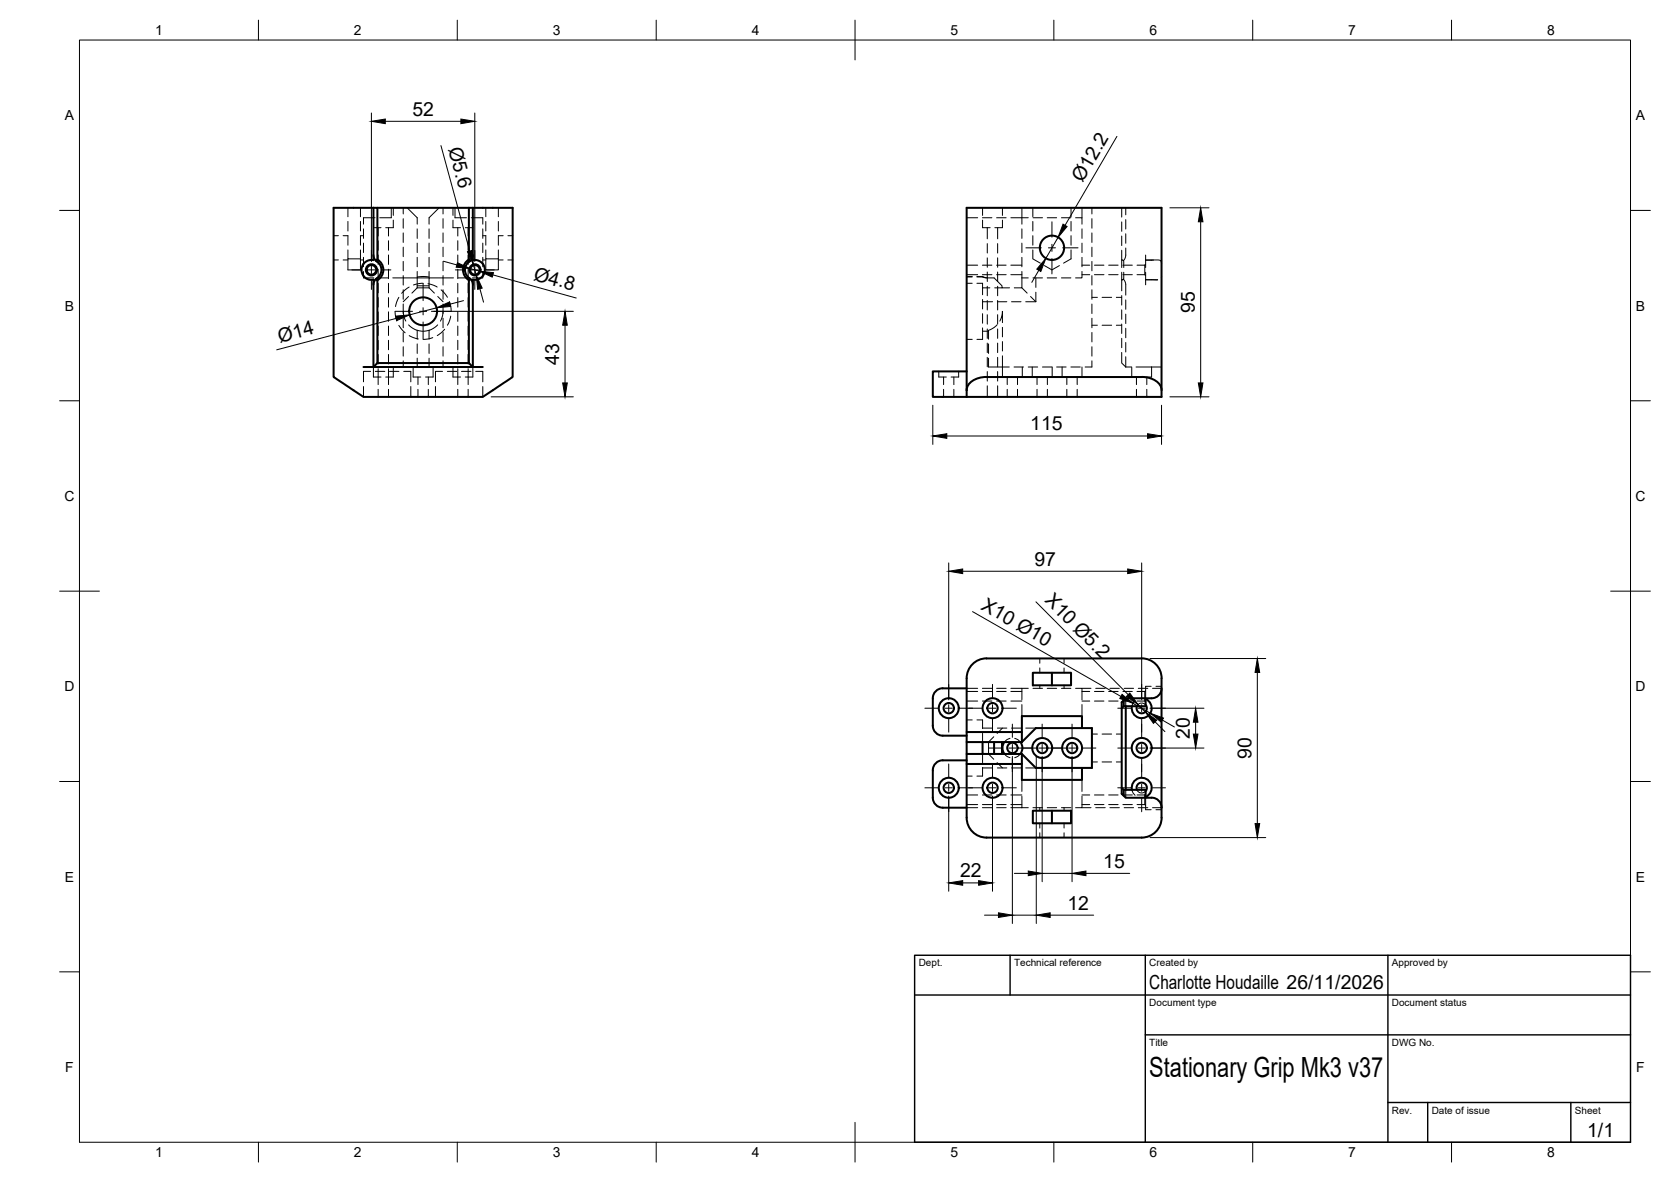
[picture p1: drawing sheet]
<svg xmlns="http://www.w3.org/2000/svg" width="420mm" height="297mm" viewBox="0 0 420 297" stroke-linecap="round" stroke-linejoin="round" font-family="sans-serif">
<!-- layer: Hidden -->
<g fill="none" stroke="#000" stroke-width=".25">
<path d="M83.9 59.2h1.2M86.3 59.2h1.2v2.4M87.5 52.2v2.3M87.5 55.7v2.3M90.6 52.2v2.3M90.6 55.7v2.3M91.4 57.5v2.4M91.4 59.2h-.8v2.4M93.9 57.2h1.9M94.3 54.7h-2.9v1.6M95.1 57.2v2.1M97.7 57.2v2.1"/>
<path d="M98.4 52.2v2.5h-2.9M98.9 55.3v1.9h-1.9M98.9 52.2v1.9M101.4 52.2v1.6M101.4 55v2.3M101.4 58.5v2.4M102.4 52.2l2.5 2.5v1.6M104.9 57.5v2.4M107.9 57.5v2.4M110.4 52.2l-2.5 2.5v1.6M111.4 52.2v1.6M111.4 55v2.3"/>
<path d="M111.4 58.5v2.4M113.9 55.3v1.9h1.9M113.9 52.2v1.9M114.4 52.2v2.5h2.9M115.1 57.2v2.1M117 57.2h1.9M117.7 57.2v2.1M118.5 54.7h2.9v1.6M121.4 57.5v2.4M121.4 59.2h.8v2.4M122.2 52.2v2.3M122.2 55.7v2.3"/>
<path d="M125.3 52.2v2.3M125.3 55.7v2.3M126.5 59.2h-1.2v2.4M127.7 59.2h1.2M243.1 54.7h2.7M247 54.7h2.4M247.1 55.3v1.9h1.9M247.1 52.2v1.9M248.2 57.2v2.8M250.6 54.7h2.4M250.8 57.2v2.8M252.1 55.3v1.9h-2"/>
<path d="M252.1 52.2v1.9M254.2 54.7h4.4M256.9 52.2v4.1M256.9 57.5v2.4M259.7 52.2v2.3M259.7 55.7v2.3M259.7 59.2v2.4M259.7 54.7h2.4M263.3 54.7h2.4M266.9 54.7h2.4M269.3 52.2v2.3M269.3 55.7v2.3"/>
<path d="M269.3 59.2v2.4M270.4 54.7h1.7v1.6M272.1 52.2v2.5M272.1 57.5v2.4M274.6 52.2v1.6M274.6 55v2.3M274.6 58.5v2.4M282 52.2v2.4M282 55.8v2.3M282 59.3v2.4M283.1 52.2v1.8M283.1 55.2v2.4"/>
<path d="M283.1 58.7v2.4M83.9 65.3h1.2M86.3 65.3h1.2M87.5 62.8v2.3h3.1M90.6 62.8v5h-3.1v-2.7M90.6 65.3h.8M91.4 68.2v1.6h2.6M91.4 61.1v2.4M91.4 64.7v2.3M95.1 60.5v2.4M95.1 64.1v2.3M95.1 67.7v2.3"/>
<path d="M95.1 71.2v2.4M95.1 74.8v2.4M95.1 78.4v2.4M95.2 69.8h2.4M97.7 60.5v2.4M97.7 64.1v2.3M97.7 67.7v2.3M97.7 71.2v2.4M97.7 74.8v2.4M97.7 78.4v2.4M98.8 69.8h6.1v2.5M99.3 78.2l.5 2.5"/>
<path d="M100.3 74.7l-.8 2.3M101.4 78.2l.1 1.1 .5 1.4M101.4 62.1v2.4M101.4 65.7v2.4M101.4 69.3v2.3M101.4 72.8v2.4M101.4 76.4v2.4M101.4 80v2.4M102.7 74.5l-1.3 1.3M102.9 72.1l-1.9 1.6M104.9 69.6l1.5-.1 1.5 .1M104.9 68.2v1.6h3v-1.6"/>
<path d="M104.9 72.3h3M104.9 61.1v2.4M104.9 64.7v2.3M104.9 72.3l-1.3 1.4M104.9 71.8h3M106.4 71.2l-2.4 .4M107.6 71.3l2.3 .8M107.9 72.3l1.3 1.4M107.9 61.1v2.4M107.9 64.7v2.3M110.1 74.5l1.3 1.3M110.9 72.8l1.6 1.9"/>
<path d="M111.4 78.2l-.1 1.1-.6 1.4M111.4 62.1v2.4M111.4 65.7v2.4M111.4 69.3v2.3M111.4 72.8v2.4M111.4 76.4v2.4M111.4 80v2.4M113 75.8l.5 2.4M113.3 79.4l-.8 2.3M114 69.8h-6.1v2.5M115.1 60.5v2.4M115.1 64.1v2.3"/>
<path d="M115.1 67.7v2.3M115.1 71.2v2.4M115.1 74.8v2.4M115.1 78.4v2.4M115.2 69.8h2.4M117.7 60.5v2.4M117.7 64.1v2.3M117.7 67.7v2.3M117.7 71.2v2.4M117.7 74.8v2.4M117.7 78.4v2.4M121.4 68.2v1.6h-2.6"/>
<path d="M121.4 65.3h.8M121.4 61.1v2.4M121.4 64.7v2.3M122.2 62.8v2.3h3.1v-2.3M122.2 65.1v2.7h3.1v-2.7M125.3 65.3h1.2M127.7 65.3h1.2M243.1 69.6h1.4M243.1 69h2.7M243.1 66.6h2.7M243.1 69.5h1.4M243.1 71.2h1.4"/>
<path d="M245.6 71.2h1.5v2.9M245.6 69.6h1.5M245.6 69.5h1.5M247 69h2.4M247 66.6h2.4M247.1 69.5l.1 .2 .8 .1h2l1.9 2v.5h2M247.1 75.3v2.3M247.1 78.8v2.4M247.1 69.5l1.2 .3M247.1 75.8h2.5M247.1 72.3h1.8M248.2 61.2v2.4"/>
<path d="M248.2 64.8v2.4M248.2 68.4v2.3M248.2 71.9v2.4M248.2 75.5v2.4M248.2 79.1v2.4M250.1 72.3h1.8M250.6 69h2.4M250.6 66.6h2.4M250.8 75.8h2.4M250.8 61.2v2.4M250.8 64.8v2.4M250.8 68.4v2.3"/>
<path d="M250.8 71.9v2.4M250.8 75.5v2.4M250.8 79.1v2.4M254.2 69h2.7M254.2 66.6h2.7M254.3 75.8h2.4M256.9 69.8v2.5h-1.9M256.9 72.3l1.4 1.4M256.9 61.1v2.4M256.9 64.7v2.3M256.9 68.2v1.6M256.9 69.8h1.7"/>
<path d="M257.9 75.8h2.6M259.1 74.5l1.4 1.3M259.7 62.8v2.3l1.9 1M259.7 69.8h2.4M260.5 69.8v2.4M260.5 73.4v2.4M262.6 66.7l1.9 1.1 1.9-1.1M263.3 69.8h2.4M266.9 69.8h2.4M269.3 62.8v2.3l-1.9 1M272.1 68.2v1.6h-1.7M272.1 61.1v2.4"/>
<path d="M272.1 64.7v2.3M272.1 69h1.9M272.1 66.6h1.9M274.6 62.1v2.4M274.6 65.7v2.4M274.6 69.3v2.3M274.6 72.8v2.4M274.6 76.4v2.4M274.6 80v2.4M274.6 74.7h1.3M275.2 69h2.4M275.2 66.6h2.4"/>
<path d="M277.1 74.7h2.4M278.8 69h2.3M278.8 66.6h2.3M280.7 74.7h1.3M282 68.4v2l.5-.2M282 67.2v-2l.6 .5v1.5M282 62.9v2.3M282 70.4v2.7M282 74.3v2.4M282 77.9v2.3M282.3 69h2.4M282.3 66.6h2.4"/>
<path d="M282.6 68.4a4 4 0 0 0 .4 2.9l.1 2.9M283.1 62.3l-.1 2.1-.5 1.1M283.1 75.4v2.3M283.1 78.9v2.4M285.9 69h1.9l.3 .2M285.9 66.6h1.9M287.8 66.6v2.4M288.1 68.4v1.9M288.1 65.3v1.9M288.1 70.3h3M288.1 64.1v1.2M288.1 70.3v1.3"/>
<path d="M288.1 66.4l-.3 .2M288.1 65.3h3M290 65.4h-1.9M291.2 65.3l.7 .3 .2 .7M292.1 69.3l-.1 .5M91.4 97.1v2.6M93.2 93.3h-1.8v2.7M93.9 92.2v2.5h1.9M94.4 93.3h2.4M95.1 81.9v2.4M95.1 85.5v2.4M95.1 89.1v2.4"/>
<path d="M95.1 92.7v4M95.1 97.8v1.9M97.7 81.9v2.4M97.7 85.5v2.4M97.7 89.1v2.4M97.7 92.7v4M97.7 97.8v1.9M97.9 93.3h2.4M98.9 92.2v2.5h-1.9M100.3 81.8l1.6 1.8M101.4 83.6v2.3M101.4 87.1v2.4"/>
<path d="M101.4 90.7v1.5M101.5 93.3h1.8v2.7M102.7 81.6l.8 .7 1.4 .7v2.2M102.9 84.3l2.3 .9M103.3 97.1v2.6M103.9 92.2v2.5h1.9M104.9 83l1.2 .2 1.8-.2M104.9 86.4v2.4M104.9 90v2.2M105.1 94.7v2M105.1 97.8v1.9M107.7 94.7v2"/>
<path d="M107.7 97.8v1.9M107.9 86.4v2.4M107.9 90v2.2M108.8 84.8l-2.4 .5M108.9 92.2v2.5h-1.9M109.5 97.1v2.6M110 81.6l-.7 .7-1.4 .7v2.2M111.3 93.3h-1.8v2.7M111.4 83.6v2.3M111.4 87.1v2.4M111.4 90.7v1.5M111.8 82.7l-1.9 1.6"/>
<path d="M112.5 93.3h2.4M113.9 92.2v2.5h1.9M115.1 81.9v2.4M115.1 85.5v2.4M115.1 89.1v2.4M115.1 92.7v4M115.1 97.8v1.9M116 93.3h2.4M117.7 81.9v2.4M117.7 85.5v2.4M117.7 89.1v2.4M117.7 92.7v4"/>
<path d="M117.7 97.8v1.9M118.9 92.2v2.5h-1.9M119.6 93.3h1.8v2.7M121.4 97.1v2.6M236.1 93.3v1.4h1.9M237.3 94.7v2M237.3 97.8v1.9M239.8 94.7v2M239.8 97.8v1.9M241 93.3v1.4h-1.9M243.1 85.3h1.4M247.1 82.4v2.9h-1.5"/>
<path d="M247.1 83.2h1.5M248.2 82.7v2.3M248.2 86.2v2.4M248.2 89.8v2.4M248.2 93.4v2.4M248.2 97v2.7M248.6 90v2.2h5.2M248.6 86.4v2.4M250.7 81.6l-.7 .7-1.4 .7v2.2M250.8 82.7v2.3M250.8 86.2v2.4M250.8 89.8v2.4"/>
<path d="M250.8 93.4v2.4M250.8 97v2.7M251.4 80.7l.5-1.4 .2-1.1v2.9M252.1 82.3v2.4M252.1 85.8v2.4M252.1 89.4v5.3M253.3 94.7v2M253.3 97.8v1.9M255 92.2h2.3M255.8 94.7v2M255.8 97.8v1.9M257 92.2v2.5"/>
<path d="M258.5 92.2h2.4M259.5 92.2v2.5M260.8 94.7v2M260.8 97.8v1.9M262.1 92.2h2.4M263.4 94.7v2M263.4 97.8v1.9M264.6 92.2v2.5M265.7 92.2h2.4M267.1 92.2v2.5M268.2 94.7v2M268.2 97.8v1.9"/>
<path d="M269.3 92.2h2.3M270.8 94.7v2M270.8 97.8v1.9M272.1 92.2v2.5M274.6 90.7v1.5h-1.8M274.6 83.6v2.3M274.6 87.1v2.4M274.6 81.7h1.3M277.1 81.7h2.4M280.7 81.7h1.3M282 88.6v2.6l1.1 1M282 81.4v2.4"/>
<path d="M282 85v2.4M283.1 82.5v2.4M283.1 86.1v2.4M283.1 89.6v2.6M283.1 92.2h1.4M284.6 92.2v2.5M285.6 92.2h4M285.7 94.7v2M285.7 97.8v1.9M288.4 94.7v2M288.4 97.8v1.9M289.6 92.2h2.5"/>
<path d="M289.6 92.2v2.5h-2.5M243.1 173h2.7M243.1 176.2h2.7M243.1 173.8h2.7M247 173h2.4M247 176.2h2.4M247 173.8h2.4M250.6 173h2.4M250.6 176.2h2.4M250.6 173.8h2.4M254.2 173h4.4M254.2 176.2h2.7"/>
<path d="M254.2 173.8h2.7M256.9 173v2.9M256.9 177.1v2.9M259.7 173h2.4M261.5 165.5v1.2M261.5 167.9v1.2M261.5 172.2v.8M263.3 173h2.4M266.9 173h2.4M267.5 165.5v1.2M267.5 167.9v1.2M267.5 172.2v.8"/>
<path d="M270.4 173h1.7v2.9M272.1 177.1v2.9M272.1 173h2.2M272.1 176.2h1.9M272.1 173.8h1.9M275.2 176.2h2.4M275.2 173.8h2.4M275.5 173h2.4M278.8 176.2h2.3M278.8 173.8h2.3M279.1 173h2.4M282.3 176.2h2.4"/>
<path d="M282.3 173.8h2.4M282.7 173h2.3M283.1 175.5v2M285.4 176.1l-.5 .5-.3 .9M285.9 176.2h1.9l.3 .2M285.9 173.8h1.9M286.2 173h2.4M286.5 175.6l.7-.1 .9 .2M287.8 173.8v2.4M288.1 177.2a1.31 1.31 0 0 0-2.2 .3M288.1 173.6l-.3 .2M289.5 172.5h-1.4v3"/>
<path d="M289.8 173h2.3M290.7 172.5h1.4M243.1 199.8h2.7M243.1 180.9h1.4M243.1 195h1.4M245.6 180.9h1.5v2.2M247 199.8h2.4M247.1 184.3v2.2M247.1 189.5v2.2M247.1 192.9v2.1h-1.5M247.1 183h2.5M247.1 193h2.5"/>
<path d="M249.9 185.2l-1.3 1.3v3l1.3 1.3M250.6 199.8h2.4M250.7 191.7l1.4 1.3M250.8 183h2.4M250.8 193h2.4M252.1 183l-1.4 1.3M252.6 189.5l.6 .6 .8 .3M254 185.6l-.8 .3-.6 .6M254.2 199.8h2.7M254.3 183h2.4M254.3 193h2.4M255.1 185.6l.8 .3 .7 .6"/>
<path d="M256.6 189.5l-.7 .6-.8 .3M256.9 196v2.9M257.9 183h2.6M257.9 193h2.6M272.1 196v2.9M272.1 199.8h1.9M274.6 191.5h1.3M274.6 184.5h1.3M275.2 199.8h2.4M277.1 191.5h2.4M277.1 184.5h2.4M278.8 199.8h2.3"/>
<path d="M280.7 191.5h1.3M280.7 184.5h1.3M282.3 199.8h2.4M283.1 198.5v2M284.6 198.5l.3 .8 .5 .6M285.9 198.5a1.29 1.29 0 0 0 2.2 .3M285.9 199.8h1.9M287.8 199.8v2.4M288.1 199.6l-.3 .2M243.1 203h2.7M243.1 202.2h2.7M247 203h2.4"/>
<path d="M247 202.2h2.4M250.6 203h2.4M250.6 202.2h2.4M254.2 203h4.4M254.2 202.2h2.7M256.9 200.1v2.9M259.7 203h2.4M261.5 203v.7M261.5 206.9v1.2M261.5 209.3v1.2M263.3 203h2.4M266.9 203h2.4"/>
<path d="M267.5 203v.7M267.5 206.9v1.2M267.5 209.3v1.2M272.1 200.1v2.9h-1.7M272.1 203h2.2M272.1 202.2h1.9M275.2 202.2h2.4M275.5 203h2.4M278.8 202.2h2.3M279.1 203h2.4M282.3 202.2h2.4M282.7 203h2.3"/>
<path d="M285.9 202.2h1.9l.3 .2M286.2 203h2.4M288.1 200.5v3h1.4M288.1 200.3l-.9 .2-.7-.1M289.8 203h2.3M290.7 203.5h1.4"/>
</g>
<!-- layer: Visible -->
<g fill="none" stroke="#000" stroke-width=".51">
<path d="M93.9 52.2h1v13M93.9 52.2v13.2h-1.1l-1 .5a2.51 2.51 0 0 0-.3 3.5l1.2 .8 1.2 .1v21.9l1-1v-20.8M93.9 52.2h-10v42.5l7.5 5h30l7.5-5v-42.5h-11v13M94.9 52.2h23M118.9 52.2v13.2l1.4 .1 1.1 .8M93.9 64.1l.1 .8 .5 .6a2.61 2.61 0 0 1 1.4 2.3 2.61 2.61 0 0 1-1.4 2.3l-.5 .7-.1 .8M94.5 70.2l.4 .2M94.9 65.2l-.4 .3M94.9 65.2a3 3 0 0 1 0 5.2M117.9 65.2l.4 .3M117.9 65.2a3 3 0 0 0 0 5.2M118 65.7a2.51 2.51 0 0 0 0 4.2"/>
<path d="M118 69.9l.8 .9 .1 .8M118.3 70.2l-.4 .2M118.9 64.1l-.3 1.1-.6 .6M121.4 69.3l-.9 .8-.8 .2h-.8v21.9l-1-1v-20.8M121.4 66.3a2.51 2.51 0 0 1 0 3M91.4 92.2h30M94.9 91.2h23M243.1 98.1a4.1 4.1 0 0 1 4.1-3.3l39.9-.1a4.8 4.8 0 0 1 4.9 2.8l.1 .6M243.1 93.3h-8.6v6.4h57.6v-47.5h-49v47.5M234.5 175.5v6.9a2.51 2.51 0 0 0 2.6 2.5h6M237 173h6.1M237.1 173a2.51 2.51 0 0 0-2.6 2.5"/>
<path d="M259.7 169.1h9.6v3.1h-9.6zM264.5 169.1v3.1M282.5 176.1l.1 1.4M283.1 177.5v21M288.1 175.5v2h-5.5l-.6 .5M288.1 177.1a1.3 1.3 0 0 1-.8 2.2 1.3 1.3 0 0 1-1.4-1.8M288.1 175.7a2.51 2.51 0 0 1 1.3 3.1 2.51 2.51 0 0 1-3 1.6 2.51 2.51 0 0 1-1.8-2.9M289.6 175.5h-6.5l-1.1 1v23l1.1 1h6.5M292.1 173a2.51 2.51 0 0 1-2.5 2.5M237 191.1h6.1M237.1 191.1a2.51 2.51 0 0 0-2.6 2.5v6.9a2.51 2.51 0 0 0 2.6 2.5h6M243.1 184v8"/>
<path d="M243.1 186.5h13.8M247.1 186.5v3M250 186.5v3M251.9 186.5v3M252.6 186.5a2.51 2.51 0 0 0 0 3M256.6 186.5a2.51 2.51 0 0 1 0 3M256.9 184h-13.8v-13.5a5 5 0 0 1 5-5l39-.1a5 5 0 0 1 5 5.1v32.5M256.9 186.5l3.6-3.5h14.1v10h-14.1l-3.6-3.5h-13.8M256.9 189.5v6.5h15.2v-3M256.9 192h-13.8v13.5a5 5 0 0 0 5 5h39a5 5 0 0 0 5-5v-2.5M272.1 183v-3h-15.2v6.5M282 198l.6 .5h5.5v2"/>
<path d="M282.6 198.5l-.1 1.4M284.6 198.5a2.51 2.51 0 0 1 1.8-2.9 2.51 2.51 0 0 1 3 1.5 2.51 2.51 0 0 1-1.3 3.2M285.9 198.5a1.3 1.3 0 0 1 1.4-1.8 1.3 1.3 0 0 1 .8 2.1M259.7 203.7h9.6v3.2h-9.6zM264.5 203.7v3.2M289.6 200.5a2.51 2.51 0 0 1 2.5 2.5"/>
<circle cx="93.4" cy="67.8" r="1.41"/>
<circle cx="93.4" cy="67.8" r="1.2"/>
<circle cx="106.4" cy="78.2" r="3.5"/>
<circle cx="119.4" cy="67.8" r="1.41"/>
<circle cx="119.4" cy="67.8" r="1.2"/>
<circle cx="264.5" cy="62.3" r="3.1"/>
<circle cx="238.6" cy="178" r="2.51"/>
<circle cx="238.6" cy="178" r="1.3"/>
<circle cx="249.6" cy="178" r="2.51"/>
<circle cx="249.6" cy="178" r="1.3"/>
<circle cx="238.6" cy="198" r="2.51"/>
<circle cx="238.6" cy="198" r="1.3"/>
<circle cx="249.6" cy="198" r="2.51"/>
<circle cx="249.6" cy="198" r="1.3"/>
<circle cx="254.6" cy="188" r="1.3"/>
<circle cx="262.1" cy="188" r="2.51"/>
<circle cx="262.1" cy="188" r="1.3"/>
<circle cx="269.6" cy="188" r="2.51"/>
<circle cx="269.6" cy="188" r="1.3"/>
<circle cx="287.1" cy="188" r="2.51"/>
<circle cx="287.1" cy="188" r="1.3"/>
</g>
<!-- layer: BORDER -->
<g fill="none" stroke="#000" stroke-width=".25">
<path d="M20 10.1h390v276.9h-390zM65 5.1v5M115 5.1v5M165 5.1v5M215 5.1v10M265 5.1v5M315 5.1v5M365 5.1v5M15 52.9h5M410 52.9h5M15 100.7h5M410 100.7h5"/>
<path d="M15 148.6h10M405 148.6h10M15 196.4h5M410 196.4h5M15 244.2h5M410 244.2h5M65 287v5M115 287v5M165 287v5M215 282.1v9.9M265 287v5M315 287v5"/>
<path d="M365 287v5"/>
</g>
<!-- layer: TITLEBLOCK -->
<path d="M230 240.1h180v46.9h-180zM230 250h180M254 240.1v9.9M288 240.1v46.9M349 240.1v46.9M288 260.1h122M349 277.1h61M359 277.1v9.9M395 277.1v9.9" fill="none" stroke="#000" stroke-width=".36"/>
<!-- layer: Smart Centers -->
<g fill="none" stroke="#000" stroke-width=".25">
<path d="M264.5 55.7v3.9M88.5 67.8h2.2M92.5 67.8h1.8M93.4 62.9v2.3M93.4 66.9v1.8M93.4 70.5v2.2M96.1 67.8h2.2M99.4 78.2h4.3M105.5 78.2h1.8M106.4 71.2v4.4M106.4 77.3v1.8M109.1 78.2h4.3"/>
<path d="M114.5 67.8h2.2M118.5 67.8h1.8M119.4 62.9v2.3M119.4 66.9v1.8M119.4 70.5v2.2M122.1 67.8h2.2M258 62.3h3.8M263.6 62.3h1.8M264.5 61.4v1.8M264.5 65v3.8M267.2 62.3h3.9M106.4 80.9v4.3"/>
<path d="M232.6 178h3.3M237.7 178h1.7M238.5 172v3.3M238.5 177.1v1.8M241.2 178h5.7M248.7 178h1.7M249.6 172v3.3M249.6 177.1v1.8M252.2 178h3.3M281.1 178h3.3M286.2 178h1.8M287.1 172v3.3"/>
<path d="M287.1 177.1v1.8M289.7 178h3.4M232.6 198h3.3M237.7 198h1.7M238.5 180.7v3.3M238.5 192v3.3M238.5 197.1v1.8M241.2 198h5.7M248.6 188h3.3M248.7 198h1.7M249.6 180.7v3.3M249.6 192v3.3"/>
<path d="M249.6 197.1v1.8M252.2 198h3.3M253.7 188h1.7M254.6 182v3.3M254.6 187.1v1.8M254.6 190.7v3.3M256.1 188h4.5M261.2 188h1.8M262 182v3.3M262 187.1v1.8M262 190.7v3.3M263.5 188h4.6"/>
<path d="M268.7 188h1.7M269.6 182v3.3M269.6 187.1v1.8M269.6 190.7v3.3M272.2 188h3.3M281.1 198h3.3M281.1 188h3.3M286.2 198h1.8M286.2 188h1.8M287.1 180.7v4.6M287.1 187.1v1.8M287.1 190.7v4.6"/>
<path d="M287.1 197.1v1.8M289.7 198h3.4M289.7 188h3.4M238.5 200.7v3.3M249.6 200.7v3.3M287.1 200.7v3.3"/>
</g>
<!-- layer: FD_Dimensions -->
<g fill="none" stroke="#000" stroke-width=".25">
<path d="M93.4 28.4v37.3M96.9 30.5h19M110.9 36.6l7.2 26.5M119.4 28.4v37.3M280.8 34.3l-13 22.3M266 59.7l-3 5.2M294.2 52.2h9.8M301.9 55.7v40.5M108.5 78.2h35.7M109.8 77.4l-6.8 1.7M111.5 65.6l3.4 1M116.5 75.6l-3.3 .8"/>
<path d="M118.2 67.5l2.3 .6M119 66.5l.8 2.7M120.7 72.6l.9 3.3M123.9 69.1l21 5.8M261.2 67.9l-1.8 3.1M99.6 80l-30 7.9M123.5 99.7h20.7M142.1 81.7v14.5M294.2 99.7h9.8M234.5 101.8v9.9M238.1 109.6h50.4M292.1 101.8v9.9"/>
<path d="M238.5 141.5v34.4M242.1 143.6h41.4M244.5 153.7l37.3 21.3M260.5 151.2l23.2 23.4M287.1 141.5v34.4M284.9 176.7l4.3 2.5M286.1 177.1l1.9 1.8M289.2 165.5h29.1M289.2 178h13.5M316.1 169v38M254.6 190.1v42M260.6 190.1v42"/>
<path d="M262 190.1v31.5M269.6 190.1v31.5M289.2 188h13.5M290.4 181.4l2.5 2.5M292.3 181l3 1.7M300.6 181.5v3M238.5 200.1v23.9M249.6 200.1v23.9M255.1 219.5h3.5M262 219.5h7.6M273 219.5h11.1M289.2 210.5h29.1"/>
<path d="M242.1 221.9h4M247.5 230h3.6M254.6 230h6M264.1 230h10.9"/>
</g>
<g fill="#000" stroke="#000" stroke-width=".25">
<path d="M93.4 30.5l3.5-.6v1.2zM115.9 29.9l3.5 .6-3.5 .6zM267.3 56.3l1 .6-2.3 2.8zM301.9 52.2l.6 3.5h-1.2zM99.5 79.4l3.5-.3-3.2 1.5zM109.8 77.4l3.2-1.5 .3 1.1zM115 66l3.2 1.5-3.5-.4zM117.5 63.3l1.2-.3 .3 3.5zM119.8 69.2l1.4 3.2-1.1 .3zM120.5 68.1l3.6 .4-.3 1.1zM263 64.9l-1.3 3.3-1-.6zM142.1 78.2l.5 3.5h-1.1z"/>
<path d="M141.5 96.2h1.1l-.5 3.5zM301.3 96.2h1.2l-.6 3.5zM234.5 109.6l3.6-.6v1.2zM288.5 109l3.6 .6-3.6 .6zM238.5 143.6l3.6-.6v1.2zM283.5 143l3.6 .6-3.6 .6zM282.1 174.5l2.8 2.2-3.3-1.2zM283.3 175l.8-.8 2 2.9zM316.1 165.5l.6 3.5h-1.1zM288 178.9l2.9 2.1-.9 .8zM289.2 179.2l3.3 1.3-.5 1zM300.6 178l.6 3.5h-1.1z"/>
<path d="M300.1 184.5h1.1l-.6 3.5zM258.6 218.9l3.4 .6-3.4 .6zM269.6 219.5l3.4-.6v1.2zM315.6 207h1.1l-.6 3.5zM238.5 221.9l3.6-.6v1.2zM246.1 221.3l3.5 .6-3.5 .6zM251.1 229.4l3.5 .6-3.5 .6zM260.6 230l3.5-.6v1.2z"/>
</g>
<text font-size="7" x="289" y="270.6">Stationary Grip Mk3 v37</text>
<g font-size="4.9">
<text x="103.7" y="29">52</text>
<text x="112.7" y="37.3" transform="rotate(75 112.7 37.3)">Ø5.6</text>
<text x="272.2" y="46" transform="rotate(-60 272.2 46)">Ø12.2</text>
<text x="133.9" y="70.3" transform="rotate(15 133.9 70.3)">Ø4.8</text>
<text x="300.4" y="78.7" transform="rotate(-90 300.4 78.7)">95</text>
<text x="70.4" y="86.1" transform="rotate(-15 70.4 86.1)">Ø14</text>
<text x="140.6" y="91.6" transform="rotate(-90 140.6 91.6)">43</text>
<text x="259.1" y="108.1">115</text>
<text x="260.1" y="142.1">97</text>
<text x="246.5" y="153" transform="rotate(30 246.5 153)">X10 Ø10</text>
<text x="262.5" y="151.1" transform="rotate(45 262.5 151.1)">X10 Ø5.2</text>
<text x="299.2" y="185.7" transform="rotate(-90 299.2 185.7)">20</text>
<text x="314.7" y="190.7" transform="rotate(-90 314.7 190.7)">90</text>
<text x="241.4" y="220.5">22</text>
<text x="277.4" y="218">15</text>
<text x="268.4" y="228.6">12</text>
<text x="289" y="248.5">Charlotte Houdaille 26/11/2026</text>
<text x="399.1" y="285.7">1/1</text>
</g>
<g font-size="3.5">
<text x="39" y="8.8">1</text>
<text x="89" y="8.8">2</text>
<text x="139" y="8.8">3</text>
<text x="189" y="8.8">4</text>
<text x="239" y="8.8">5</text>
<text x="289" y="8.8">6</text>
<text x="339" y="8.8">7</text>
<text x="389" y="8.8">8</text>
<text x="16.3" y="30.2">A</text>
<text x="411.3" y="30.2">A</text>
<text x="16.3" y="78">B</text>
<text x="411.3" y="78">B</text>
<text x="16.2" y="125.9">C</text>
<text x="411.2" y="125.9">C</text>
<text x="16.2" y="173.7">D</text>
<text x="411.2" y="173.7">D</text>
<text x="16.3" y="221.6">E</text>
<text x="411.3" y="221.6">E</text>
<text x="16.4" y="269.4">F</text>
<text x="411.4" y="269.4">F</text>
<text x="39" y="290.8">1</text>
<text x="89" y="290.8">2</text>
<text x="139" y="290.8">3</text>
<text x="189" y="290.8">4</text>
<text x="239" y="290.8">5</text>
<text x="289" y="290.8">6</text>
<text x="339" y="290.8">7</text>
<text x="389" y="290.8">8</text>
</g>
<g font-size="2.5">
<text x="231" y="242.9">Dept.</text>
<text x="255" y="242.9">Technical reference</text>
<text x="289" y="242.9">Created by</text>
<text x="350" y="242.9">Approved by</text>
<text x="289" y="252.8">Document type</text>
<text x="350" y="252.8">Document status</text>
<text x="289" y="262.9">Title</text>
<text x="350" y="262.9">DWG No.</text>
<text x="350" y="279.9">Rev.</text>
<text x="360" y="279.9">Date of issue</text>
<text x="396" y="279.9">Sheet</text>
</g>
</svg>
